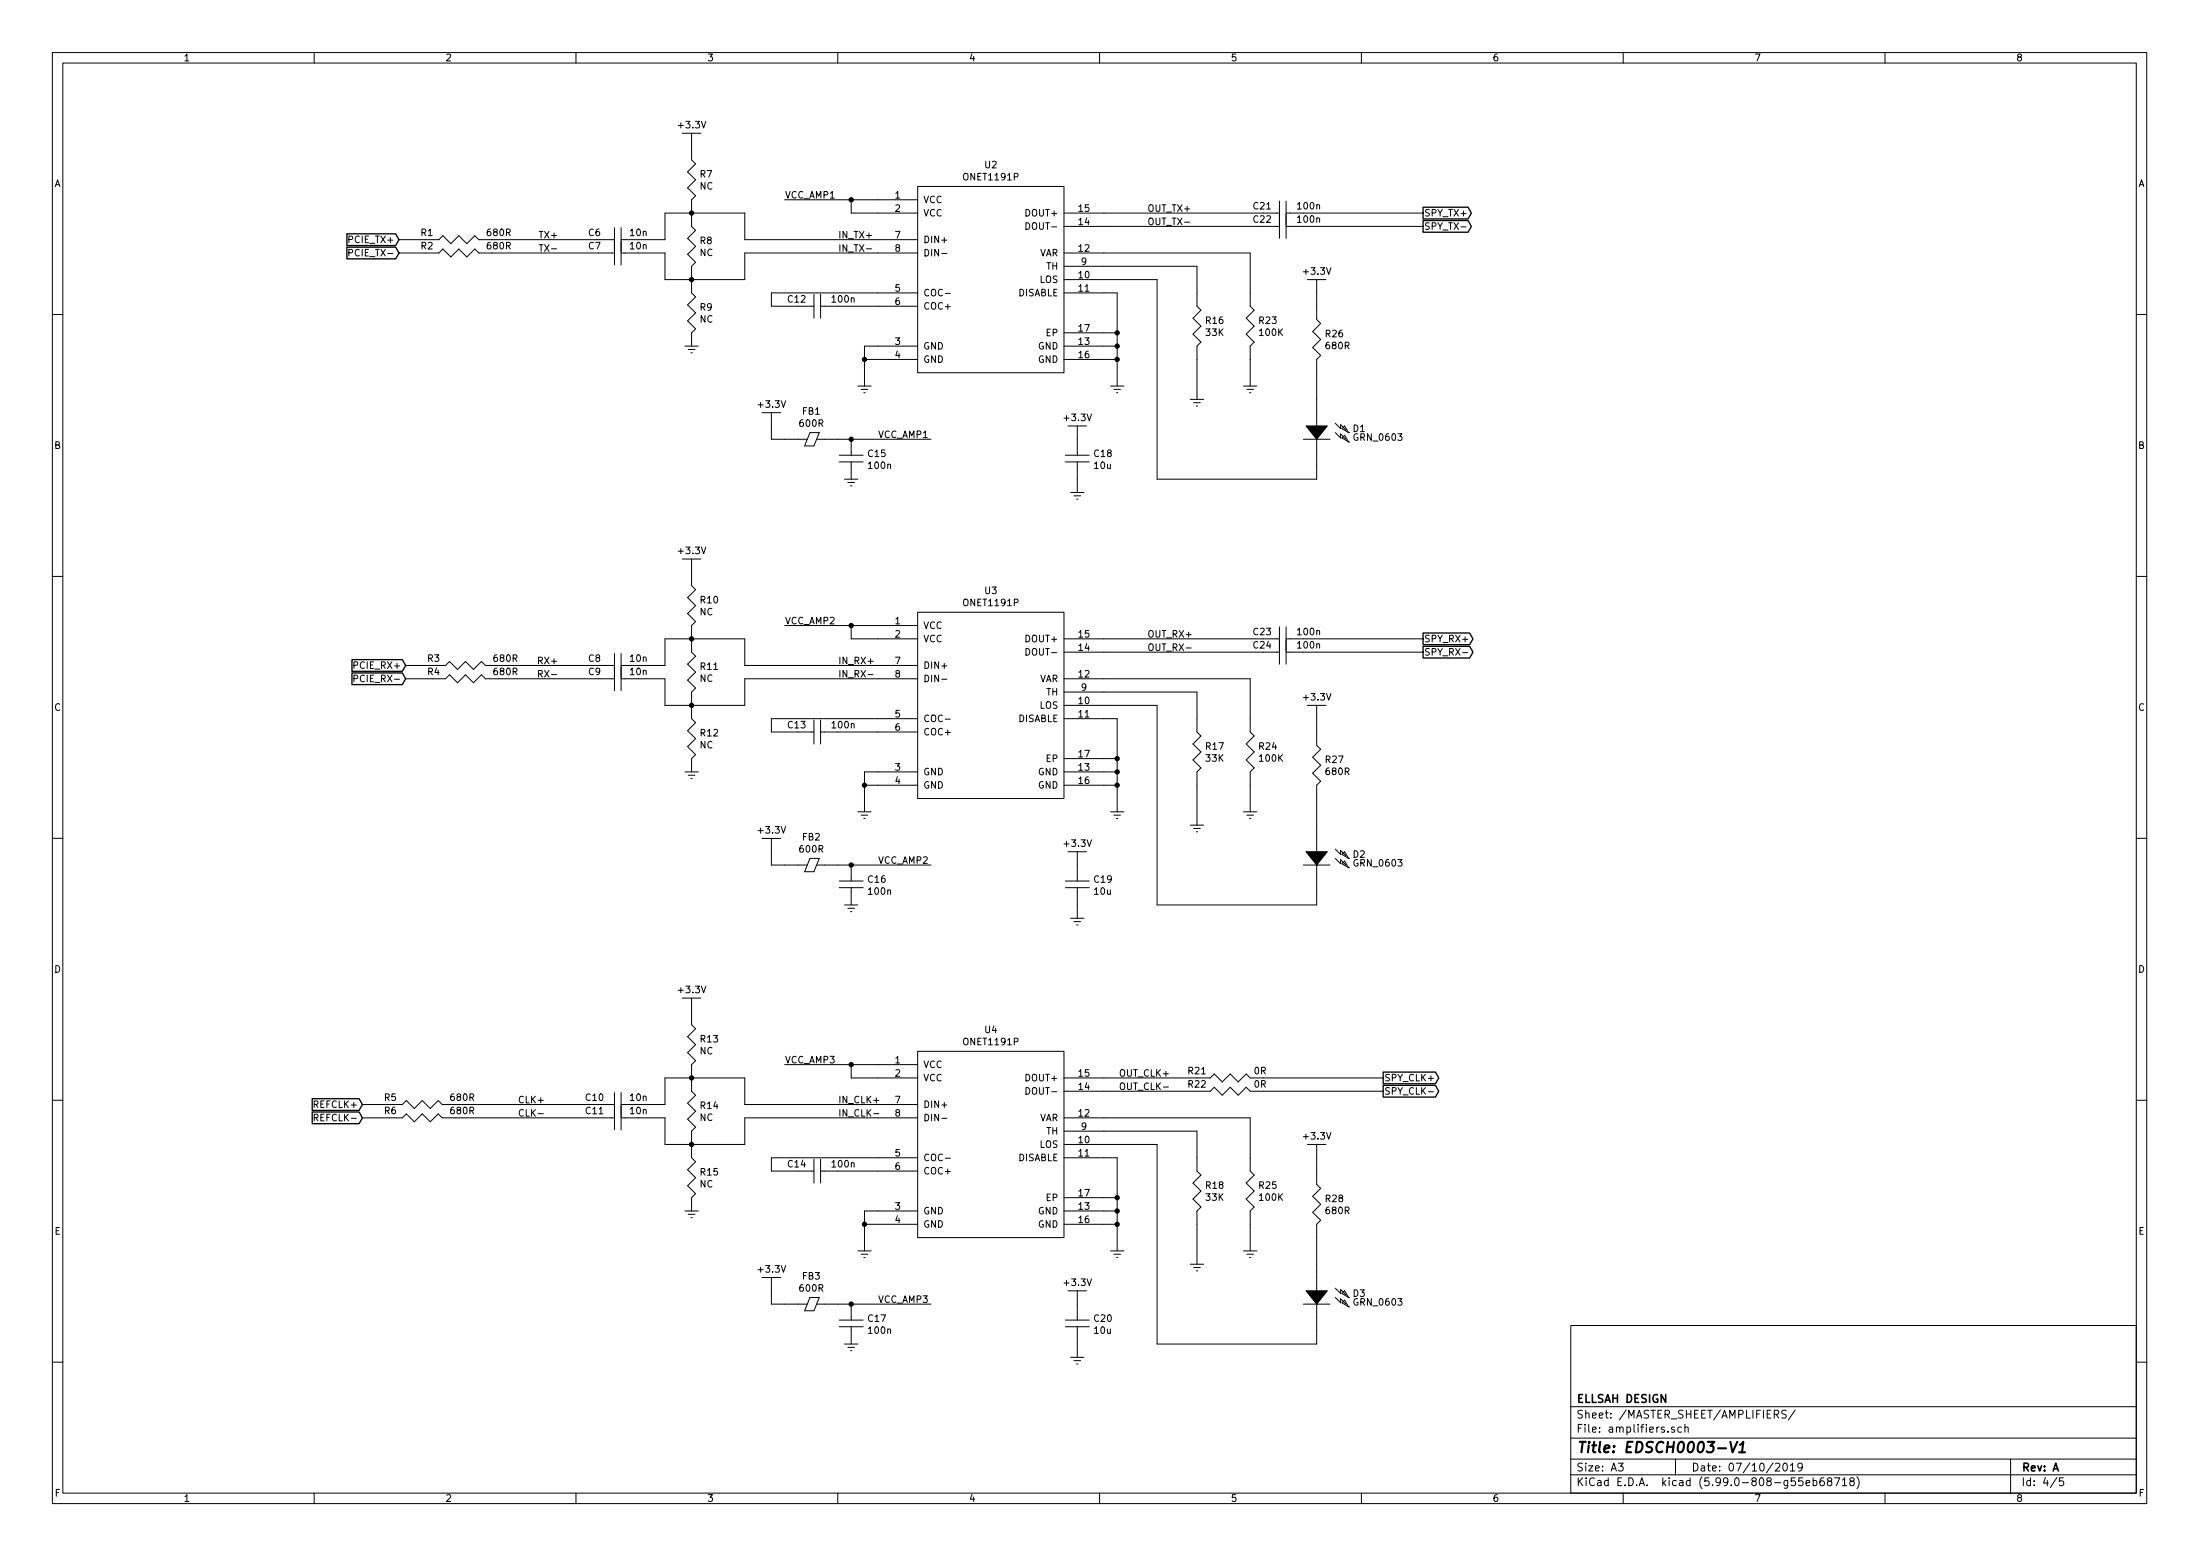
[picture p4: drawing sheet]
<svg xmlns="http://www.w3.org/2000/svg" width="420mm" height="297mm" viewBox="0 0 420 297" stroke-linecap="round" stroke-linejoin="round" font-family="sans-serif">
<g fill="none" stroke="#000" stroke-width=".19">
<path d="M10 10h400v277h-400zM12 12h396v273h-396zM60 10v2M110 10v2M160 10v2M210 10v2M260 10v2M310 10v2M360 10v2M130.3 25.4h3.6M132.1 25.4v5.1l.7 .8-1.5 1.5 1.5 1.5-1.5 1.6 1.5 1.5-.7 .7v5.1l.7 .8-1.5 1.5 1.5 1.5-1.5 1.6 1.5 1.5-.7 .7v5.1l.7 .8-1.5 1.5 1.5 1.5-1.5 1.6 1.5 1.5-.7 .7v2.6M149.9 38.1h25.4"/>
<path d="M162.6 38.1v2.6h12.7M175.3 35.6h27.9v35.6h-27.9zM244.3 38.4v7.1M245.6 38.4v7.1M66.6 48.3l.6-.1 .2-.2-.1-.3-.7-.1v1.3M76.2 48.3h7.6l.8-.8 1.5 1.6 1.5-1.6 1.6 1.6 1.5-1.6 .7 .8h25.9M76.2 45.8h7.6l.8-.8 1.5 1.5 1.5-1.5 1.6 1.5 1.5-1.5 .7 .8h25.9M103 46.7h.7M117.3 43.5v7.1M118.6 48.3h8.4v5.1h15.2v-5.1h33.1M118.6 45.8h8.4v-5.1h15.2v5.1h33.1M118.6 43.5v7.1"/>
<path d="M155.4 56.2v4.5M156.7 56.2v4.5M156.7 58.5h18.6M165.5 47.5h.9M175.3 55.9h-28v2.6h8.1M179.9 48.4h.9M180.5 56h1M195.9 42.5a.64 .64 0 0 1 .8 .7 .64 .64 0 0 1-.8 .6zM203.2 48.3h35.6v10.2l.7 .7-1.5 1.5 1.5 1.6-1.5 1.5 1.5 1.5-.7 .8v7.6M203.2 53.4h17.8v38.1h30.5v-7.6M203.2 50.8h25.4v7.7l.8 .7-1.6 1.5 1.6 1.6-1.6 1.5 1.6 1.5-.8 .8v10.1M203.2 55.9h10.2v17.8"/>
<path d="M203.2 43.2h41.1M203.2 40.7h41.1M226.2 42.4h1M245.6 43.2h26.2M245.6 40.7h26.2M249.7 53.4h3.5M251.5 53.4v7.6l.7 .8-1.5 1.5 1.5 1.5-1.5 1.5 1.5 1.6-.7 .7v12.7M279 43.3h1M10 60h2M130.8 66.1h2.5M131.4 66.7h1.3M132 67.3h.2"/>
<path d="M145.5 78.8h3.6M147.3 78.8v5.1h6.9M163.8 73.7h2.6M164.5 74.3h1.2M165 75h.2M165.1 68.6h10.2M175.3 66.1h-10.2v7.6M203.2 66.1h10.2M203.2 68.6h10.2M203.2 63.5h10.2M212.1 73.7h2.5M212.7 74.3h1.3"/>
<path d="M213.2 75h.3M227.3 76.2h2.6M228 76.9h1.2M228.5 77.5h.2M237.5 73.7h2.5M238.1 74.3h1.3M238.6 75h.3M408 60h2M154.7 82.6h1.8l-1.1 2.5h-1.7zM156 83.9h21.8M160.3 88.2h4.5M160.3 86.9h4.5"/>
<path d="M161.3 91.5h2.5M161.9 92.1h1.3M162.4 92.7h.3M162.6 83.9v3M162.6 88.2v3.3M203.5 88.2h4.5M203.5 86.9h4.5M204 81.3h3.5M204.5 94h2.5M205.1 94.7h1.3M205.6 95.3h.3M205.7 81.3v5.6"/>
<path d="M205.7 88.2v5.8M248.9 83.9h5.1M251.5 83.9h.1M255 80.8l1 1v-.7l1 1M255 82.6l1 1v-.8l1 1.1M256.3 81.8l.5-.5 .8 1.3zM256.3 83.6l.5-.5 .8 1.3zM257.6 82.6h.1M257.6 84.4h.1M10 110h2M130.3 106.7h3.6M132.1 106.7v5.1l.7 .8-1.5 1.5 1.5 1.5-1.5 1.5 1.5 1.6-.7 .7v5.1l.7 .8-1.5 1.5 1.5 1.5-1.5 1.5 1.5 1.6-.7 .7v5.1l.7 .8-1.5 1.5 1.5 1.5-1.5 1.5 1.5 1.6-.7 .7v2.6"/>
<path d="M149.9 119.4h25.4M162.6 119.4v2.6h12.7M175.3 116.9h27.9v35.5h-27.9zM244.3 119.7v7.1M245.6 119.7v7.1M408 110h2M67.6 127l.6-.1 .1-.1v-.3l-.7-.2v1.3M67.6 129.5h.6l.1-.2v-.3l-.7-.1v1.3M77.5 127h7.6l.8-.7 1.5 1.5 1.5-1.5 1.5 1.5 1.5-1.5 .8 .7h24.6M77.5 129.6h7.6l.8-.8 1.5 1.5 1.5-1.5 1.5 1.5 1.5-1.5 .8 .8h24.6M102.9 128.7l.6-.1 .1-.2-.1-.3-.6-.1v1.3M103.2 128.7l.4 .6"/>
<path d="M117.3 124.8v7.1M118.6 127h8.4v-5h15.2v5h33.1M118.6 129.6h8.4v5.1h15.2v-5.1h33.1M118.6 124.8v7.1M155.4 137.5v4.5M156.7 137.5v4.5M156.7 139.7h18.6M165.8 128.8h.9M175.3 137.2h-28v2.5h8.1M179.9 129.7h.9M180.5 137.3h1M195.9 123.8a.64 .64 0 0 1 .8 .6 .64 .64 0 0 1-.8 .7z"/>
<path d="M203.2 129.6h35.6v10.1l.7 .8-1.5 1.5 1.5 1.5-1.5 1.6 1.5 1.5-.7 .8v7.6M203.2 134.7h17.8v38.1h30.5v-7.7M203.2 124.5h41.1M203.2 122h41.1M203.2 132.1h25.4v7.6l.8 .8-1.6 1.5 1.6 1.5-1.6 1.6 1.6 1.5-.8 .8v10.1M203.2 137.2h10.2v17.8M226.5 123.7h1M245.6 124.5h26.2M245.6 122h26.2M249.7 134.7h3.5M251.5 134.7v7.6l.7 .7-1.5 1.6 1.5 1.5-1.5 1.5 1.5 1.5-.7 .8v12.7M279.3 124.6h1"/>
<path d="M130.8 147.4h2.5M131.4 148h1.3M132 148.6h.2M163.8 155h2.6M164.5 155.6h1.2M165 156.2h.2M165.1 149.9h10.2M175.3 147.4h-10.2v7.6M203.2 147.4h10.2M203.2 149.9h10.2M203.2 144.8h10.2M212.1 155h2.5"/>
<path d="M212.7 155.6h1.3M213.2 156.2h.3M227.3 157.5h2.6M228 158.2h1.2M228.5 158.8h.2M237.5 155h2.5M238.1 155.6h1.3M238.6 156.2h.3M10 160h2M145.5 160.1h3.6M147.3 160.1v5h6.9M154.7 163.9h1.8l-1.1 2.5h-1.7z"/>
<path d="M156 165.1h21.8M160.3 169.5h4.5M160.3 168.2h4.5M161.3 172.8h2.5M161.9 173.4h1.3M162.4 174h.3M162.6 165.1v3.1M162.6 169.5v3.3M203.5 169.5h4.5M203.5 168.2h4.5M204 162.6h3.5M204.5 175.3h2.5"/>
<path d="M205.1 175.9h1.3M205.6 176.6h.3M205.7 162.6v5.6M205.7 169.5v5.8M248.9 165.1h5.1M251.5 165.1h.1M255 162.1l1 1v-.8l1 1.1M255 163.9l1 1v-.8l1 1M256.3 163.1l.5-.5 .8 1.3zM256.3 164.9l.5-.5 .8 1.2zM257.6 163.9h.1M257.6 165.6h.1"/>
<path d="M408 160h2M130.3 190.5h3.6M132.1 190.5v5.1l.7 .8-1.5 1.5 1.5 1.5-1.5 1.6 1.5 1.5-.7 .7v5.1l.7 .8-1.5 1.5 1.5 1.5-1.5 1.6 1.5 1.5-.7 .7v5.1l.7 .8-1.5 1.5 1.5 1.5-1.5 1.6 1.5 1.5-.7 .7v2.6M10 210h2M60 213.4l.6-.1 .1-.2v-.3l-.7-.1v1.3M69.2 213.4h7.6l.8-.8 1.5 1.6 1.5-1.6 1.6 1.6 1.5-1.6 .8 .8h32.8M69.2 210.9h7.6l.8-.8 1.5 1.5 1.5-1.5 1.6 1.5 1.5-1.5 .8 .8h32.8M100 211.9a.6 .6 0 0 0-.9 .5 .6 .6 0 0 0 .6 .7l.3-.1M117.3 208.6v7.1M118.6 213.4h8.4v5.1h15.2v-5.1h33.1M118.6 210.9h8.4v-5.1h15.2v5.1h33.1M118.6 208.6v7.1"/>
<path d="M149.9 203.2h25.4M162.6 203.2v2.6h12.7M166.9 210.1h.9M166.9 212.6h.9M175.3 200.7h27.9v35.6h-27.9zM179.9 213.5h.9M195.9 207.6a.64 .64 0 0 1 .8 .7 .64 .64 0 0 1-.8 .6zM203.2 213.4h35.6v10.2l.7 .7-1.5 1.5 1.5 1.6-1.5 1.5 1.5 1.5-.7 .8v7.6M203.2 218.5h17.8v38.1h30.5v-7.6M203.2 208.3h27.9l.8-.7 1.5 1.5 1.5-1.5 1.6 1.5 1.5-1.5 .8 .7h25.4M203.2 205.8h27.9l.8-.8 1.5 1.5 1.5-1.5 1.6 1.5 1.5-1.5 .8 .8h25.4M203.2 215.9h25.4v7.7l.8 .7-1.6 1.5 1.6 1.6-1.6 1.5 1.6 1.5-.8 .8v10.1"/>
<path d="M214 206.9l.3-.2a.43 .43 0 0 1 .5 .5v.4a.42 .42 0 0 1-.4 .4 .42 .42 0 0 1-.5-.4zM249.7 218.5h3.5M251.5 218.5v7.6l.7 .8-1.5 1.5 1.5 1.5-1.5 1.5 1.5 1.6-.7 .7v12.7M272.8 208.4h1M408 210h2M130.8 231.2h2.5M131.4 231.8h1.3M132 232.4h.2M155.4 221.3v4.5M156.7 223.6h18.6M156.7 221.3v4.5M163.8 238.8h2.6"/>
<path d="M164.5 239.4h1.2M165.1 233.7h10.2M175.3 221h-28v2.6h8.1M175.3 231.2h-10.2v7.6M180.5 221.1h1M203.2 221h10.2v17.8M203.2 231.2h10.2M203.2 233.7h10.2M203.2 228.6h10.2M212.1 238.8h2.5M212.7 239.4h1.3M237.5 238.8h2.5"/>
<path d="M238.1 239.4h1.3M145.5 243.9h3.6M147.3 243.9v5.1h6.9M154.7 247.7h1.8l-1.1 2.5h-1.7zM156 249h21.8M160.3 253.3h4.5M160.3 252h4.5M161.3 256.6h2.5M161.9 257.2h1.3M162.4 257.8h.3M162.6 249v3M162.6 253.3v3.3"/>
<path d="M165 240.1h.2M203.5 253.3h4.5M203.5 252h4.5M204 246.4h3.5M204.5 259.1h2.5M205.1 259.8h1.3M205.7 246.4v5.6M205.7 253.3v5.8M213.2 240.1h.3M227.3 241.3h2.6M228 242h1.2M228.5 242.6h.2"/>
<path d="M238.6 240.1h.3M248.9 249h5.1M251.5 249h.1M255 245.9l1 1v-.7l1 1M255 247.7l1 1v-.8l1 1.1M256.3 246.9l.5-.5 .8 1.3zM256.3 248.7l.5-.5 .8 1.3zM257.6 247.7h.1M257.6 249.5h.1M300 253h108v32h-108zM10 260h2M205.6 260.4h.3"/>
<path d="M300 278.5h108M300 274.5h108M300 268.5h108M309.1 279.3h.9l-.5 .6 .4 .1v.7l-.2 .1-.6-.1M319.8 272.5l-.4-.1-.2 .2 .1 .2 .5 .2v.3h-.6M320 278.5v3M321.1 272.5l-.4-.1-.3 .3 .2 .6h.5M321.8 272.6l.2-.2 .3 .1 .1 .9M321.8 271.9v1.5M338.8 270l.8-.1 .1-.2-.1-.3-.2-.2h-.6v1.5M339.1 279.5l.5-.2 .2 .2 .1 .2-.9 1.1h.9M339.2 270l.5 .7"/>
<path d="M340.6 279.5l.3-.2a.8 .8 0 0 1 .5 .8 .8 .8 0 0 1-.5 .7l-.3-.1-.1-.5zM341.1 269.3l-.5-.1-.3 .3 .1 .4 .7 .2v.5l-.2 .1-.6-.1M341.9 279.7l.4-.4v1.5M342.8 269.1l-1.2 2M344.2 280l-.3 .2h-.4l-.2-.2 .2-.6 .4-.1 .2 .2a.99 .99 0 0 1-.3 1.3h-.3M384 278.5v6.5M408 260h2M60 285v2M110 285v2M160 285v2M210 285v2M260 285v2"/>
<path d="M300 281.5h108M310 285v2M341.9 280.8h.9M344.3 282.1h-.7l-.1 .7 .2-.1 .5 .1 .2 .2-.1 .5-.2 .1-.6-.1M344.9 283.1l.7-.1v-.3l-.5-.1-.2 .2 .1 .7h.6M346.3 282.7l.4-.1 .3 .3-.2 .6h-.5M346.3 282.1v1.5M348.3 282.1a.6 .6 0 0 0-.7 .7v.5l.1 .2 .4 .1 .3-.1v-.5l-.1-.2-.4-.1-.3 .3M349.3 282.8l-.3-.3 .1-.2 .2-.2 .4 .1 .1 .2v.2l-.7 .2-.1 .2 .1 .5 .2 .1h.3l.2-.3v-.4l-.2-.1M350.3 282.1h1.1l-.7 1.5M351.9 282.5l.4-.4v1.5M351.9 283.6h.8"/>
<path d="M353.6 282.8l-.3-.3v-.2l.3-.2 .4 .1 .1 .2v.2l-.7 .2-.1 .2v.5l.3 .1h.2l.3-.3v-.4l-.3-.1M354.6 281.9a1.72 1.72 0 0 1 0 2.3M360 285v2M392.8 282l-1.2 2M394.1 282.1h-.8v.7l.2-.1 .5 .1 .1 .2v.5l-.3 .1-.5-.1"/>
</g>
<path d="M328.1 276.5h1.5M330.5 275.2l.4 2 .9-2M332.1 277.2h1.2M332.3 275.8l.6-.6-.2 2" fill="none" stroke="#000" stroke-width=".4"/>
<path d="M249.4 81.3h4.1l-2 2.6zM249.4 162.6h4.1l-2 2.5zM249.4 246.4h4.1l-2 2.6z" fill="#000" stroke="#000" stroke-width=".19"/>
<path d="M271.8 39.6h8.6l.6 1.1-.6 1.1h-8.6zM66.2 47.2h9.4l.6 1.1-.6 1.1h-9.4zM66.2 44.6h9.4l.6 1.2-.6 1.1h-9.4zM271.8 42.1h8.6l.6 1.1-.6 1.1h-8.6zM67.2 125.9h9.6l.7 1.1-.7 1.2h-9.6zM67.2 128.5h9.6l.7 1.1-.7 1.1h-9.6zM271.8 120.8h8.9l.6 1.2-.6 1.1h-8.9zM271.8 123.4h8.9l.6 1.1-.6 1.1h-8.9zM59.6 212.3h9l.6 1.1-.6 1.1h-9zM59.6 209.7h9l.6 1.2-.6 1.1h-9zM264.2 204.7h9.9l.7 1.1-.7 1.1h-9.9zM264.2 207.2h9.9l.7 1.1-.7 1.1h-9.9z" fill="none" stroke="#000" stroke-width=".25"/>
<g fill="#000" stroke="#000" stroke-width=".25">
<circle cx="162.6" cy="38.1" r=".38"/>
<circle cx="132.1" cy="53.4" r=".38"/>
<circle cx="132.1" cy="40.7" r=".38"/>
<circle cx="165.1" cy="68.6" r=".38"/>
<circle cx="213.4" cy="68.6" r=".38"/>
<circle cx="213.4" cy="66.1" r=".38"/>
<circle cx="213.4" cy="63.5" r=".38"/>
<circle cx="162.6" cy="83.9" r=".38"/>
<circle cx="162.6" cy="119.4" r=".38"/>
<circle cx="132.1" cy="122" r=".38"/>
<circle cx="132.1" cy="134.7" r=".38"/>
<circle cx="165.1" cy="149.9" r=".38"/>
<circle cx="213.4" cy="149.9" r=".38"/>
<circle cx="213.4" cy="147.4" r=".38"/>
<circle cx="213.4" cy="144.8" r=".38"/>
<circle cx="162.6" cy="165.1" r=".38"/>
<circle cx="132.1" cy="218.5" r=".38"/>
<circle cx="132.1" cy="205.8" r=".38"/>
<circle cx="162.6" cy="203.2" r=".38"/>
<circle cx="165.1" cy="233.7" r=".38"/>
<circle cx="213.4" cy="233.7" r=".38"/>
<circle cx="213.4" cy="231.2" r=".38"/>
<circle cx="213.4" cy="228.6" r=".38"/>
<circle cx="162.6" cy="249" r=".38"/>
</g>
<text font-size="2.8" x="301" y="277.3">Title: EDSCH0003-V1</text>
<g font-size="2.1">
<text x="301" y="267.8">ELLSAH DESIGN</text>
<text x="301" y="273.5">File: amplifiers.sch</text>
<text x="301" y="270.8">Sheet: /MASTER_SHEET/AMPLIFIERS/</text>
<text x="301" y="280.9">Size: A3</text>
<text x="323" y="280.9">Date: 07/10/2019</text>
<text x="386" y="280.9">Rev: A</text>
<text x="301" y="283.7">KiCad E.D.A. kicad (5.99.0-808-g55eb68718)</text>
<text x="386" y="283.7">Id: 4/5</text>
</g>
<g font-size="1.8">
<text x="35" y="11.7">1</text>
<text x="85" y="11.7">2</text>
<text x="135" y="11.7">3</text>
<text x="185" y="11.7">4</text>
<text x="235" y="11.7">5</text>
<text x="285" y="11.7">6</text>
<text x="335" y="11.7">7</text>
<text x="385" y="11.7">8</text>
<text x="129.7" y="24.5">+3.3V</text>
<text x="10.3" y="35.7">A</text>
<text x="133.7" y="33.9">R7</text>
<text x="184.2" y="34.4">ONET1191P</text>
<text x="188.1" y="32.1">U2</text>
<text x="408.3" y="35.7">A</text>
<text x="133.6" y="36.2">NC</text>
<text x="149.9" y="37.9">VCC_AMP1</text>
<text x="171" y="37.9">1</text>
<text x="171" y="40.4">2</text>
<text x="176.3" y="38.8">VCC</text>
<text x="176.3" y="41.3">VCC</text>
<text x="196.1" y="41.3">DOUT+</text>
<text x="206" y="40.4">15</text>
<text x="219.1" y="40.4">OUT_TX+</text>
<text x="239.4" y="40">C21</text>
<text x="247.9" y="40">100n</text>
<text x="271.9" y="41.3">SPY_TX+</text>
<text x="67" y="46.4">PCIE_TX+</text>
<text x="80.4" y="47.6">R2</text>
<text x="80.4" y="45.1">R1</text>
<text x="93.1" y="47.6">680R</text>
<text x="93.1" y="45.1">680R</text>
<text x="103.4" y="45.5">TX+</text>
<text x="112.4" y="45.1">C6</text>
<text x="112.4" y="47.6">C7</text>
<text x="120.4" y="45.1">10n</text>
<text x="120.4" y="47.6">10n</text>
<text x="133.7" y="46.6">R8</text>
<text x="160" y="45.5">IN_TX+</text>
<text x="171" y="45.5">7</text>
<text x="176.3" y="46.4">DIN+</text>
<text x="196.6" y="43.9">DOUT-</text>
<text x="206" y="43">14</text>
<text x="219.1" y="43">OUT_TX-</text>
<text x="239.4" y="42.5">C22</text>
<text x="247.9" y="42.5">100n</text>
<text x="271.9" y="43.9">SPY_TX-</text>
<text x="67.5" y="48.9">PCIE_TX-</text>
<text x="103.8" y="48">TX-</text>
<text x="133.6" y="48.9">NC</text>
<text x="160" y="48">IN_TX-</text>
<text x="171" y="48">8</text>
<text x="176.3" y="48.9">DIN-</text>
<text x="198.5" y="48.9">VAR</text>
<text x="199.8" y="51.5">TH</text>
<text x="206" y="53.1">10</text>
<text x="206" y="48">12</text>
<text x="206.5" y="50.6">9</text>
<text x="249.1" y="52.4">+3.3V</text>
<text x="133.7" y="59.3">R9</text>
<text x="150.5" y="57.8">C12</text>
<text x="159" y="57.8">100n</text>
<text x="171" y="55.7">5</text>
<text x="171" y="58.2">6</text>
<text x="176.3" y="56.6">COC-</text>
<text x="176.3" y="59.1">COC+</text>
<text x="194.4" y="56.6">DISABLE</text>
<text x="198.5" y="54">LOS</text>
<text x="206" y="55.7">11</text>
<text x="133.6" y="61.6">NC</text>
<text x="171" y="65.8">3</text>
<text x="199.8" y="64.2">EP</text>
<text x="206" y="65.8">13</text>
<text x="206" y="63.3">17</text>
<text x="230.3" y="61.8">R16</text>
<text x="230.3" y="64.1">33K</text>
<text x="240.5" y="61.8">R23</text>
<text x="240.6" y="64.1">100K</text>
<text x="253.2" y="64.4">R26</text>
<text x="171" y="68.4">4</text>
<text x="176.3" y="66.7">GND</text>
<text x="176.3" y="69.3">GND</text>
<text x="198.3" y="66.7">GND</text>
<text x="198.3" y="69.3">GND</text>
<text x="206" y="68.4">16</text>
<text x="253.3" y="66.7">680R</text>
<text x="145" y="77.8">+3.3V</text>
<text x="152.8" y="81.5">600R</text>
<text x="153.3" y="79.2">FB1</text>
<text x="167.6" y="83.6">VCC_AMP1</text>
<text x="203.4" y="80.4">+3.3V</text>
<text x="258.4" y="82.5">D1</text>
<text x="10.3" y="85.7">B</text>
<text x="165.8" y="87.2">C15</text>
<text x="166" y="89.5">100n</text>
<text x="209" y="87.2">C18</text>
<text x="209" y="89.5">10u</text>
<text x="258.7" y="84.1">GRN_0603</text>
<text x="408.3" y="85.7">B</text>
<text x="129.7" y="105.8">+3.3V</text>
<text x="188.1" y="113.4">U3</text>
<text x="133.6" y="117.5">NC</text>
<text x="133.8" y="115.2">R10</text>
<text x="149.9" y="119.2">VCC_AMP2</text>
<text x="171" y="119.2">1</text>
<text x="184.2" y="115.7">ONET1191P</text>
<text x="171" y="121.7">2</text>
<text x="176.3" y="120.1">VCC</text>
<text x="176.3" y="122.6">VCC</text>
<text x="196.1" y="122.6">DOUT+</text>
<text x="196.6" y="125.1">DOUT-</text>
<text x="206" y="124.2">14</text>
<text x="206" y="121.7">15</text>
<text x="219.1" y="121.7">OUT_RX+</text>
<text x="219.1" y="124.2">OUT_RX-</text>
<text x="239.4" y="123.8">C24</text>
<text x="239.4" y="121.3">C23</text>
<text x="247.9" y="123.8">100n</text>
<text x="247.9" y="121.3">100n</text>
<text x="271.9" y="122.6">SPY_RX+</text>
<text x="271.9" y="125.1">SPY_RX-</text>
<text x="68.1" y="127.7">PCIE_RX+</text>
<text x="68.5" y="130.2">PCIE_RX-</text>
<text x="81.7" y="126.3">R3</text>
<text x="81.7" y="128.9">R4</text>
<text x="94.4" y="126.3">680R</text>
<text x="94.4" y="128.9">680R</text>
<text x="103.2" y="126.8">RX+</text>
<text x="103.6" y="129.3">RX-</text>
<text x="112.4" y="128.9">C9</text>
<text x="112.4" y="126.3">C8</text>
<text x="120.4" y="128.9">10n</text>
<text x="120.4" y="126.3">10n</text>
<text x="133.6" y="130.2">NC</text>
<text x="133.8" y="127.9">R11</text>
<text x="160" y="129.3">IN_RX-</text>
<text x="160" y="126.8">IN_RX+</text>
<text x="171" y="126.8">7</text>
<text x="171" y="129.3">8</text>
<text x="176.3" y="127.7">DIN+</text>
<text x="176.3" y="130.2">DIN-</text>
<text x="198.5" y="130.2">VAR</text>
<text x="206" y="129.3">12</text>
<text x="206.5" y="131.9">9</text>
<text x="10.3" y="135.7">C</text>
<text x="171" y="136.9">5</text>
<text x="176.3" y="137.8">COC-</text>
<text x="194.4" y="137.8">DISABLE</text>
<text x="198.5" y="135.3">LOS</text>
<text x="199.8" y="132.8">TH</text>
<text x="206" y="134.4">10</text>
<text x="206" y="136.9">11</text>
<text x="249.1" y="133.7">+3.3V</text>
<text x="408.3" y="135.7">C</text>
<text x="133.6" y="142.9">NC</text>
<text x="133.8" y="140.6">R12</text>
<text x="150.5" y="139">C13</text>
<text x="159" y="139">100n</text>
<text x="171" y="139.5">6</text>
<text x="176.3" y="140.4">COC+</text>
<text x="230.3" y="143.1">R17</text>
<text x="240.5" y="143.1">R24</text>
<text x="171" y="147.1">3</text>
<text x="171" y="149.6">4</text>
<text x="176.3" y="148">GND</text>
<text x="198.3" y="148">GND</text>
<text x="199.8" y="145.5">EP</text>
<text x="206" y="147.1">13</text>
<text x="206" y="149.6">16</text>
<text x="206" y="144.6">17</text>
<text x="230.3" y="145.4">33K</text>
<text x="240.6" y="145.4">100K</text>
<text x="253.2" y="145.6">R27</text>
<text x="253.3" y="147.9">680R</text>
<text x="176.3" y="150.5">GND</text>
<text x="198.3" y="150.5">GND</text>
<text x="145" y="159.1">+3.3V</text>
<text x="153.3" y="160.4">FB2</text>
<text x="203.4" y="161.7">+3.3V</text>
<text x="152.8" y="162.7">600R</text>
<text x="167.6" y="164.9">VCC_AMP2</text>
<text x="258.4" y="163.7">D2</text>
<text x="258.7" y="165.4">GRN_0603</text>
<text x="165.8" y="168.5">C16</text>
<text x="166" y="170.8">100n</text>
<text x="209" y="168.5">C19</text>
<text x="209" y="170.8">10u</text>
<text x="10.3" y="185.7">D</text>
<text x="408.3" y="185.7">D</text>
<text x="129.7" y="189.6">+3.3V</text>
<text x="188.1" y="197.2">U4</text>
<text x="133.6" y="201.3">NC</text>
<text x="133.8" y="199">R13</text>
<text x="149.9" y="203">VCC_AMP3</text>
<text x="171" y="203">1</text>
<text x="176.3" y="203.9">VCC</text>
<text x="184.2" y="199.5">ONET1191P</text>
<text x="171" y="205.5">2</text>
<text x="176.3" y="206.4">VCC</text>
<text x="196.1" y="206.4">DOUT+</text>
<text x="196.6" y="209">DOUT-</text>
<text x="206" y="208.1">14</text>
<text x="206" y="205.5">15</text>
<text x="214.1" y="205.5">OUT_CLK+</text>
<text x="214.6" y="208.1">OUT_CLK-</text>
<text x="227" y="205.1">R21</text>
<text x="227" y="207.6">R22</text>
<text x="239.5" y="205.1">0R</text>
<text x="239.5" y="207.6">0R</text>
<text x="264.3" y="206.4">SPY_CLK+</text>
<text x="264.3" y="209">SPY_CLK-</text>
<text x="60.2" y="211.5">REFCLK+</text>
<text x="60.7" y="214">REFCLK-</text>
<text x="73.4" y="210.2">R5</text>
<text x="73.4" y="212.7">R6</text>
<text x="86.2" y="210.2">680R</text>
<text x="86.2" y="212.7">680R</text>
<text x="99.5" y="210.6">CLK+</text>
<text x="99.9" y="213.1">CLK-</text>
<text x="111.9" y="210.2">C10</text>
<text x="111.9" y="212.7">C11</text>
<text x="120.4" y="210.2">10n</text>
<text x="120.4" y="212.7">10n</text>
<text x="133.6" y="214">NC</text>
<text x="133.8" y="211.7">R14</text>
<text x="160" y="210.6">IN_CLK+</text>
<text x="160" y="213.1">IN_CLK-</text>
<text x="171" y="210.6">7</text>
<text x="171" y="213.1">8</text>
<text x="176.3" y="211.5">DIN+</text>
<text x="176.3" y="214">DIN-</text>
<text x="198.5" y="214">VAR</text>
<text x="206" y="213.1">12</text>
<text x="206.5" y="215.7">9</text>
<text x="171" y="220.8">5</text>
<text x="176.3" y="221.7">COC-</text>
<text x="194.4" y="221.7">DISABLE</text>
<text x="198.5" y="219.1">LOS</text>
<text x="199.8" y="216.6">TH</text>
<text x="206" y="218.2">10</text>
<text x="206" y="220.8">11</text>
<text x="249.1" y="217.5">+3.3V</text>
<text x="133.6" y="226.7">NC</text>
<text x="133.8" y="224.4">R15</text>
<text x="150.5" y="222.9">C14</text>
<text x="159" y="222.9">100n</text>
<text x="171" y="223.3">6</text>
<text x="176.3" y="224.2">COC+</text>
<text x="230.3" y="226.9">R18</text>
<text x="240.5" y="226.9">R25</text>
<text x="171" y="230.9">3</text>
<text x="171" y="233.5">4</text>
<text x="176.3" y="231.8">GND</text>
<text x="198.3" y="231.8">GND</text>
<text x="199.8" y="229.3">EP</text>
<text x="206" y="230.9">13</text>
<text x="206" y="233.5">16</text>
<text x="206" y="228.4">17</text>
<text x="230.3" y="229.2">33K</text>
<text x="240.6" y="229.2">100K</text>
<text x="253.2" y="229.5">R28</text>
<text x="253.3" y="231.8">680R</text>
<text x="10.4" y="235.7">E</text>
<text x="176.3" y="234.4">GND</text>
<text x="198.3" y="234.4">GND</text>
<text x="408.4" y="235.7">E</text>
<text x="145" y="242.9">+3.3V</text>
<text x="153.3" y="244.3">FB3</text>
<text x="203.4" y="245.5">+3.3V</text>
<text x="152.8" y="246.6">600R</text>
<text x="167.6" y="248.7">VCC_AMP3</text>
<text x="258.4" y="247.6">D3</text>
<text x="258.7" y="249.2">GRN_0603</text>
<text x="165.8" y="252.3">C17</text>
<text x="166" y="254.6">100n</text>
<text x="209" y="252.3">C20</text>
<text x="209" y="254.6">10u</text>
<text x="10.4" y="285.7">F</text>
<text x="35" y="286.7">1</text>
<text x="85" y="286.7">2</text>
<text x="135" y="286.7">3</text>
<text x="185" y="286.7">4</text>
<text x="235" y="286.7">5</text>
<text x="285" y="286.7">6</text>
<text x="335" y="286.7">7</text>
<text x="385" y="286.7">8</text>
<text x="408.4" y="285.7">F</text>
</g>
</svg>
